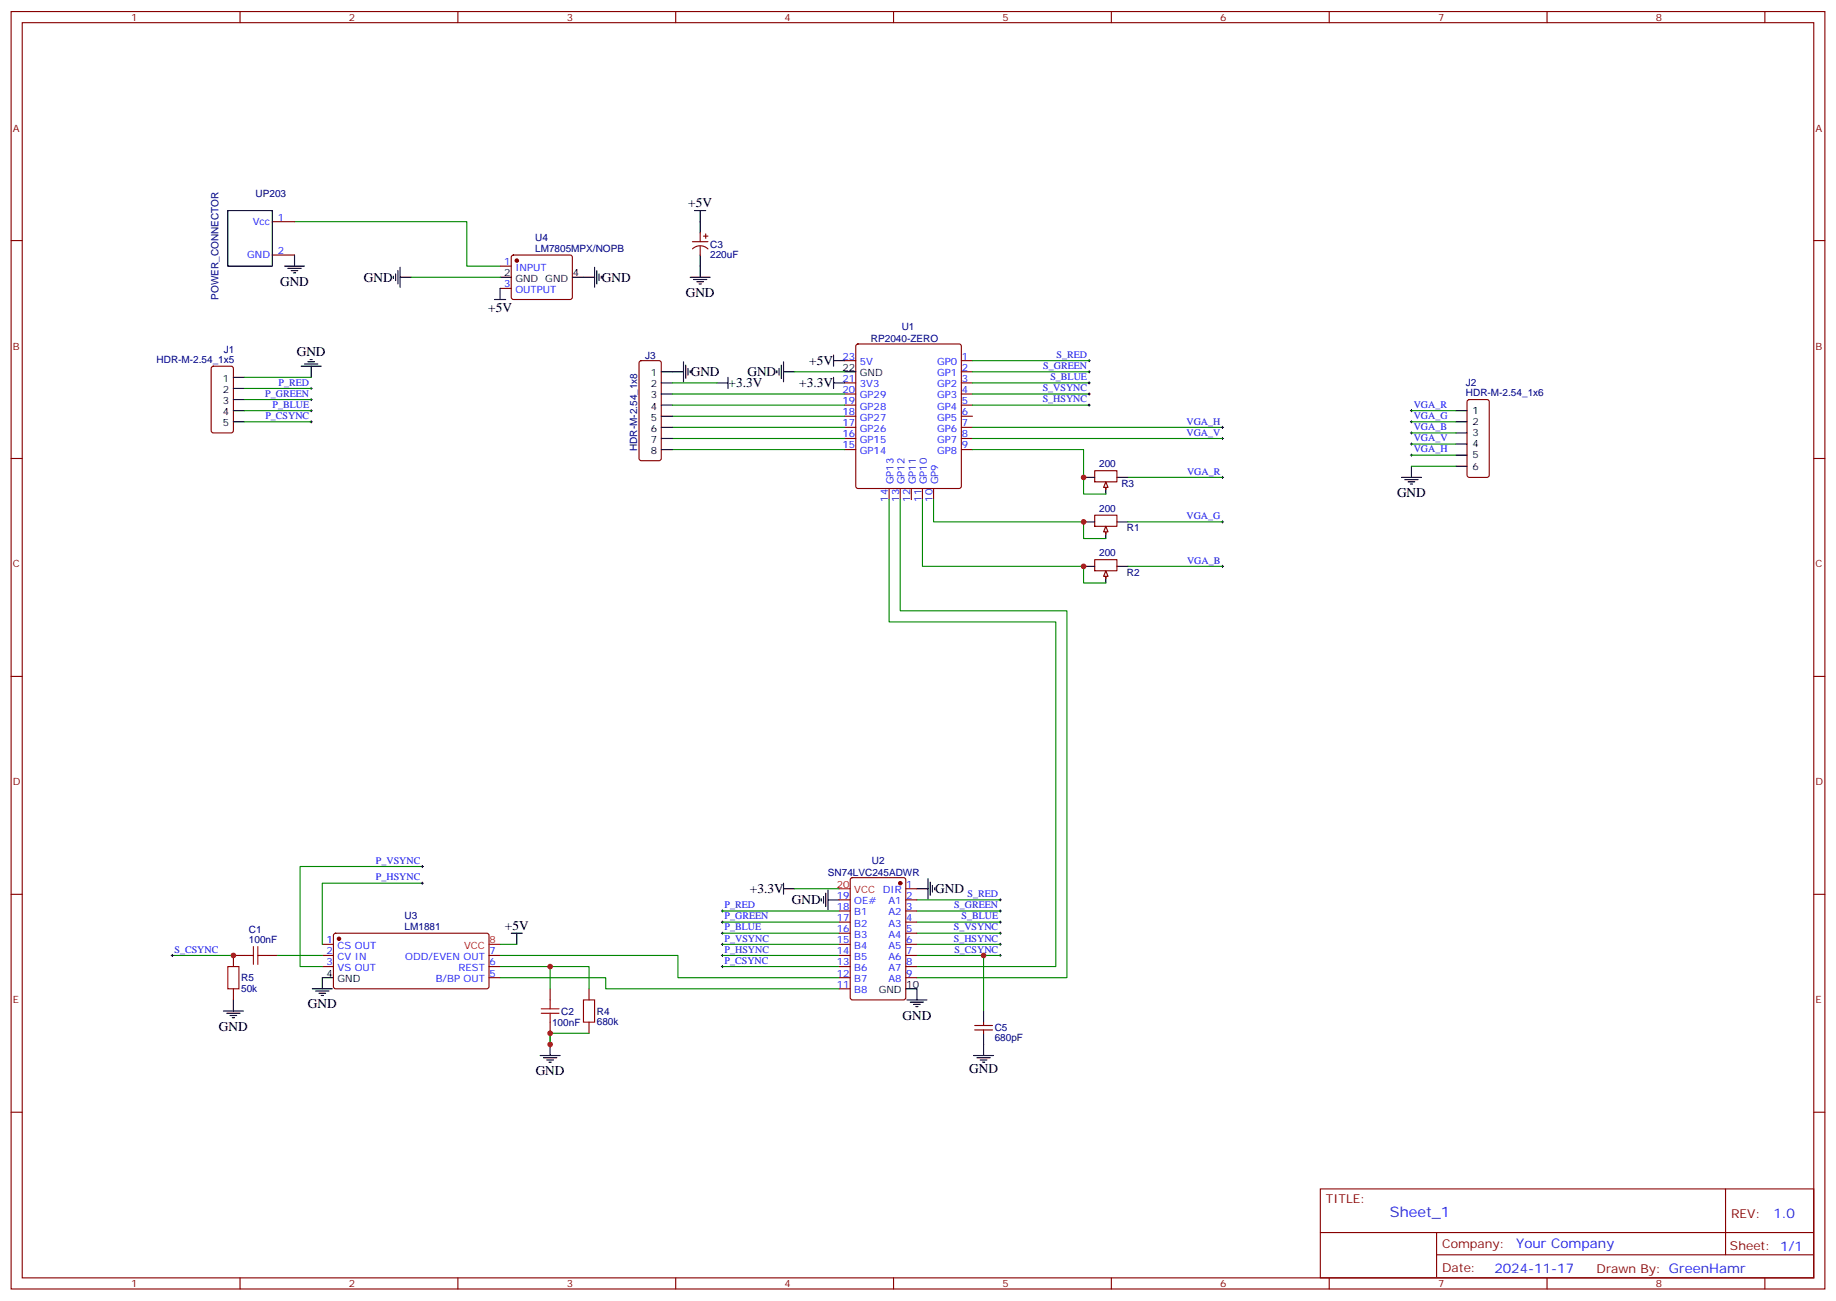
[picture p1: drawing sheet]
<svg xmlns="http://www.w3.org/2000/svg" width="583mm" height="413mm" viewBox="0 0 583 413" stroke-linecap="round" stroke-linejoin="round" font-family="sans-serif">
<g fill="none" stroke="#870000" stroke-width=".35">
<path d="M3.5 3.7h575.8v405.3h-575.8zM7.1 7.2h568.6v398.3h-568.6zM76.2 3.7v3.5M145.3 3.7v3.5M214.5 3.7v3.5M283.6 3.7v3.5M352.8 3.7v3.5M421.9 3.7v3.5M491.1 3.7v3.5M560.2 3.7v3.5M3.5 76.3h3.6M575.7 76.3h3.6"/>
<path d="M67.3 116.4l.4-.2h5.7l.6 .4 .1 20.1-.5 .6-5.9 .1-.6-.5-.1-20zM268.1 114.4h3.5M271.9 109.4l.4-.3h32.1l.5 .3 .3 .5v44.4l-.3 .5-.5 .2h-32.1l-.5-.2-.2-.5v-44.4zM305.2 114.4h3.5M305.2 118h3.5M268.1 121.5h3.5M268.1 125h3.5M268.1 128.6h3.5M268.1 132.1h3.5M268.1 135.6h3.5M268.1 139.1h3.5M305.2 121.5h3.5"/>
<path d="M305.2 125h3.5M305.2 128.6h3.5M305.2 132.1h3.5M305.2 135.6h3.5M305.2 139.1h3.5M465.9 127l.5-.2h5.6l.7 .4v23.6l-.4 .6-5.9 .1-.7-.5v-23.5zM3.5 145.5h3.6M268.1 142.7h3.5M282.2 155v3.5M285.8 155v3.5M289.3 155v3.5M292.8 155v3.5"/>
<path d="M296.3 155v3.5M305.2 142.7h3.5M347.5 149.4h7v3.5h-7zM351 153.6v1.8M575.7 145.5h3.6M3.5 214.6h3.6M575.7 214.6h3.6M3.5 283.8h3.6M575.7 283.8h3.6M3.5 352.9h3.6M575.7 352.9h3.6M419.1 377.3h156.6v28.2h-156.6z"/>
<path d="M547.7 377.3v20.9M419.1 391.1h156.5M456 398.2h119.6M456 391.1v14.1M76.2 405.5v3.5M145.3 405.5v3.5M214.5 405.5v3.5M283.6 405.5v3.5M352.8 405.5v3.5M421.9 405.5v3.5M491.1 405.5v3.5M560.2 405.5v3.5"/>
</g>
<g fill="none" stroke="#000" stroke-width=".35">
<path d="M74.1 119.7h3.5M95.6 116.2h6.4M96.7 115.5h4.2M97.7 114.8h2.1M98.4 114.1h.7M98.8 116.2v3.5M268.1 118h3.5M74.1 130.3h3.5M74.1 133.8h3.5M74.1 123.3h3.5M74.1 126.8h3.5M462.1 130.3h3.6"/>
<path d="M462.1 133.8h3.6M462.1 137.4h3.6M344 151.5h3.5M351 153.2v3.6M354.5 151.5h3.6M444.9 151.5h6.3M445.9 152.2h4.2M447 152.9h2.1M447.7 153.6h.7M448 148v3.5M462.1 140.9h3.6M462.1 144.4h3.6"/>
<path d="M462.1 148h3.6M248.7 282h3.5M248.7 280.2v3.6"/>
</g>
<g fill="none" stroke="#000" stroke-width=".32">
<path d="M447.7 130.3h.7M447.7 133.8h.7M447.7 137.4h.7M448 130v.7M448 133.5v.7M448 137v.7M387.7 151.5h.7M388.1 151.1v.7M447.7 140.9h.7M447.7 144.4h.7M448 140.5v.8M448 144.1v.7"/>
<path d="M387.7 165.6h.7M387.7 179.7h.7M388.1 165.2v.7M388.1 179.4v.7"/>
</g>
<path d="M77.6 119.7h21.2M448 130.3h14.1M448 133.8h14.1M448 137.4h14.1M448 140.9h14.1M448 144.4h14.1M448 148h14.1" fill="none" stroke="#008700" stroke-width=".35"/>
<path d="M351 152.9l.7 1.8h-1.4z" fill="#f0f0f0" stroke="#870000" stroke-width=".35"/>
<path d="M344 165.6h3.5M351 167.4v3.5M354.5 165.6h3.6" fill="none" stroke="#000" stroke-width=".35"/>
<path d="M347.5 163.5h7v3.5h-7zM351 167.7v1.8" fill="none" stroke="#870000" stroke-width=".35"/>
<path d="M351 167l.7 1.8h-1.4z" fill="#f0f0f0" stroke="#870000" stroke-width=".35"/>
<path d="M344 179.7h3.5M354.5 179.7h3.6M351 181.5v3.5" fill="none" stroke="#000" stroke-width=".35"/>
<path d="M347.5 177.6h7v3.5h-7zM351 181.8v1.8" fill="none" stroke="#870000" stroke-width=".35"/>
<path d="M351 181.1l.7 1.8h-1.4z" fill="#f0f0f0" stroke="#870000" stroke-width=".35"/>
<g fill="none" stroke="#000" stroke-width=".32">
<path d="M345.4 114.4h.7M345.4 118h.7M345.7 114.1v.7M345.7 117.6v.7M98.4 123.3h.7M98.4 126.8h.7M98.4 130.3h.7M98.4 133.8h.7M98.8 122.9v.7M98.8 126.4v.7M98.8 130v.7M98.8 133.5v.7"/>
<path d="M345.4 128.6h.7M345.4 125h.7M345.4 121.5h.7M345.7 121.1v.7M345.7 124.7v.7M345.7 128.2v.7M387.7 135.6h.7M387.7 139.1h.7M388.1 135.3v.7M388.1 138.8v.7M133.7 275h.7M134.1 274.6v.7"/>
<path d="M134.1 279.9v.7M133.7 280.2h.7M229 289.1h.7M229 292.6h.7M229 296.1h.7M229 299.6h.7M229.3 288.7v.7M229.3 292.2v.7M229.3 295.8v.7M229.3 299.3v.7M317.1 285.5h.8M317.1 289.1h.8"/>
<path d="M317.1 292.6h.8M317.1 296.1h.8M317.1 299.6h.8M317.5 285.2v.7M317.5 288.7v.7M317.5 292.2v.7M317.5 295.8v.7M317.5 299.3v.7M54.3 303.2h.7M54.7 302.8v.7M229 303.2h.7M229 306.7h.7"/>
<path d="M229.3 302.8v.7M229.3 306.4v.7M317.1 303.2h.8M317.5 302.8v.7"/>
</g>
<g fill="none" stroke="#008700" stroke-width=".35">
<path d="M93.5 70.3h54.7v14.2h10.5M130.5 88h28.2M252.2 118h15.9M308.7 114.4h37M308.7 118h37M77.6 123.3h21.2M77.6 126.8h21.2M77.6 130.3h21.2M77.6 133.8h21.2M213.4 121.5h14.1M213.4 125h54.7M213.4 128.6h54.7"/>
<path d="M213.4 135.6h54.7M213.4 139.1h54.7M213.4 132.1h54.7M308.7 121.5h37M308.7 125h37M308.7 128.6h37M308.7 135.6h79.4M308.7 139.1h79.4M213.4 142.7h54.7M282.2 158.5v38.8h52.9v109.4h-44.1M285.8 158.5v35.3h52.9v116.4h-47.7M292.8 158.5v21.2h51.2v5.3h7"/>
<path d="M296.3 158.5v7.1h47.7v5.3h7M308.7 142.7h35.3v14.1h7M358.1 151.5h30M358.1 165.6h30M358.1 179.7h30M134.1 275h-38.9v31.7h7.1M134.1 280.2h-31.8v19.4M158.7 299.6h5.3M229.3 299.6h37M229.3 296.1h37M229.3 292.6h37M229.3 289.1h37"/>
<path d="M252.2 282h14.1M291 299.6h26.5M291 296.1h26.5M291 292.6h26.5M291 289.1h26.5M291 285.5h26.5M54.7 303.2h19.4M88.2 303.2h14.1M158.7 306.7h28.3v7.1M158.7 303.2h56.5v7h51.1M158.7 310.2h33.6v3.6h74M174.6 306.7v7.1"/>
<path d="M229.3 303.2h37M229.3 306.7h37M291 303.2h26.5M312.2 303.2v17.6M174.6 327.9v3.5v-3.5h12.4"/>
</g>
<g fill="none" stroke="#000" stroke-width=".35">
<path d="M72.3 66.8h14.1v17.7h-14.1zM220.5 66.8h3.5M222.2 66.8v7.1M90.3 84.5h6.4M91.4 85.2h4.2M92.4 85.9h2.1M93.1 86.6h.7M93.5 80.9v3.6M124.9 87.6v.7M125.6 86.9v2.1M126.3 85.9v4.2M127 88h3.5"/>
<path d="M127 84.8v6.4M157 95h3.5M158.7 88h3.6M158.7 91.5v3.5M181.7 88h7M188.7 84.8v6.4M189.4 85.9v4.2M190.1 86.9v2.1M190.9 87.6v.7M219.1 88h6.3M220.1 88.7h4.3M221.2 89.4h2.1"/>
<path d="M221.9 90.1h.7M222.2 80.9v7.1M209.9 118h7.1M217 114.8v6.3M217.7 115.9v4.2M218.4 116.9v2.1M219.1 117.6v.7M231.1 119.7v3.6M246.6 117.6v.7M247.3 116.9v2.1M248 115.9v4.2M248.7 118h3.5"/>
<path d="M248.7 114.8v6.3M264.6 114.4h3.5M264.6 112.7v3.5M264.6 119.7v3.6M209.9 121.5h3.5M209.9 125h3.5M209.9 128.6h3.5M209.9 132.1h3.5M209.9 135.6h3.5M209.9 139.1h3.5M227.5 121.5h3.6M264.6 121.5h3.5"/>
<path d="M209.9 142.7h3.5M294.6 278.8v6.4M295.3 279.9v4.2M162.3 296.1h3.5M164 296.1v3.5M260.7 285.2v.7M261.4 284.5v2.1M262.1 283.4v4.3M262.8 285.5h3.5M262.8 282.4v6.3M291 282h3.6M296 281v2.1"/>
<path d="M296.7 281.7v.7M74.1 317.3v3.5M99.1 313.8h6.4M100.2 314.5h4.2M101.2 315.2h2.2M102 315.9h.7M105.8 310.2h-3.5v3.6M287.5 313.8h3.5v3.5M287.9 317.3h6.3M288.9 318h4.3M290 318.7h2.1M290.7 319.4h.7"/>
<path d="M70.9 320.8h6.4M72 321.5h4.2M73 322.2h2.1M73.7 322.9h.7M171.4 334.9h6.4M172.5 335.6h4.2M173.6 336.3h2.1M174.3 337h.7M174.6 331.4v3.5M309 334.9h6.4M310.1 335.6h4.2M311.1 336.3h2.2"/>
<path d="M311.9 337h.7M312.2 320.8v3.5M312.2 327.9v7"/>
</g>
<path d="M155.2 299.6h3.5M266.3 282h3.6" fill="none" stroke="#f00" stroke-width=".35"/>
<g fill="none" stroke="#870000" stroke-width=".35">
<path d="M86.4 70.3h7.1M219.8 76.7h4.9M219.8 79a3.5 3.5 0 0 1 4.9 0M222.2 73.9v2.8M222.2 78.1v2.8M223.3 74.9h1.4M224 74.2v1.4M86.4 80.9h7.1M158.7 84.5h3.6M158.7 91.5h3.6M162.5 81.1l.5-.2h18l.5 .2 .2 .5-.1 13-.6 .4h-18.3l-.4-.7v-12.7zM203.1 114.6l.5-.2h5.6l.5 .2 .2 .5v30.4l-.2 .5-.5 .2h-5.6l-.5-.2-.3-.5v-30.4z"/>
<path d="M270.1 278.7l.5-.2h16.2l.7 .4v37.7l-.4 .6-16.5 .1-.7-.5v-37.6zM102.3 299.6h3.5M106.1 296.3l.4-.2 48.3 .1 .4 .6v16.5l-.7 .5-48.2-.1-.5-.6v-16.3zM266.3 299.6h3.6M266.3 285.5h3.6M266.3 289.1h3.6M266.3 292.6h3.6M266.3 296.1h3.6M287.5 299.6h3.5M287.5 282h3.5M287.5 285.5h3.5M287.5 289.1h3.5"/>
<path d="M287.5 292.6h3.5M287.5 296.1h3.5M74.1 313.8v3.5M77.6 303.2h-3.5v3.5M84.7 303.2h3.5M102.3 303.2h3.5M102.3 306.7h3.5M155.2 303.2h3.5M155.2 306.7h3.5M155.2 310.2h3.5M174.6 313.8v3.5M187 313.8v3.5"/>
<path d="M266.3 303.2h3.6M266.3 306.7h3.6M266.3 310.2h3.6M266.3 313.8h3.6M287.5 303.2h3.5M287.5 306.7h3.5M287.5 310.2h3.5M174.6 324.3v3.6M187 324.3v3.6M309.4 326.8h5.6M309.4 325.4h5.6M312.2 324.3v1.1"/>
<path d="M312.2 326.8v1.1"/>
</g>
<g fill="#870000" stroke="#870000" stroke-width=".35">
<circle cx="107.6" cy="297.9" r=".53"/>
<circle cx="285.7" cy="280.2" r=".53"/>
<circle cx="164" cy="82.7" r=".53"/>
</g>
<path d="M72.3 306.7h3.5v7.1h-3.5zM77.6 303.2h2.8M80.4 300.4v5.6M81.8 303.2h2.9M81.8 300.4v5.6M174.6 317.3v2.8M185.2 317.3h3.5v7h-3.5zM171.8 321.5h5.6M171.8 320.1h5.6M174.6 321.5v2.8" fill="none" stroke="#a10000" stroke-width=".35"/>
<g fill="#c00">
<circle cx="74.1" cy="303.2" r=".88"/>
<circle cx="174.6" cy="331.4" r=".88"/>
<circle cx="174.6" cy="327.9" r=".88"/>
<circle cx="174.6" cy="306.7" r=".88"/>
<circle cx="344" cy="151.5" r=".88"/>
<circle cx="344" cy="165.6" r=".88"/>
<circle cx="344" cy="179.7" r=".88"/>
<circle cx="312.2" cy="303.2" r=".88"/>
</g>
<text font-size="4.6" fill="#00f" x="441.2" y="386.3">Sheet_1</text>
<g font-size="4.2">
<text x="218.5" y="65.6">+5V</text>
<text x="115.5" y="89.5">GND</text>
<text x="191" y="89.5">GND</text>
<text x="88.9" y="90.7">GND</text>
<text x="217.7" y="94.2">GND</text>
<text x="155" y="99.2">+5V</text>
<text x="94.2" y="112.9">GND</text>
<text x="219.3" y="119.4">GND</text>
<text x="237.2" y="119.4">GND</text>
<text x="256.8" y="115.9">+5V</text>
<text x="231.2" y="122.9">+3.3V</text>
<text x="253.7" y="122.9">+3.3V</text>
<text x="443.4" y="157.7">GND</text>
<text x="238" y="283.4">+3.3V</text>
<text x="251.4" y="286.9">GND</text>
<text x="296.9" y="283.4">GND</text>
<text x="160.3" y="295">+5V</text>
<text x="97.7" y="320">GND</text>
<text x="286.5" y="323.5">GND</text>
<text x="69.5" y="327">GND</text>
<text x="170" y="341.2">GND</text>
<text x="307.6" y="340.6">GND</text>
</g>
<g font-size="4.2" fill="#00f">
<text x="562.9" y="386.5">1.0</text>
<text x="481.3" y="396.1">Your Company</text>
<text x="474.4" y="403.9">2024-11-17</text>
</g>
<g font-size="3.9" fill="#800">
<text x="420.9" y="381.8">TITLE:</text>
<text x="549.5" y="386.5">REV:</text>
<text x="457.8" y="396">Company:</text>
<text x="549.1" y="396.7">Sheet: 1/1</text>
<text x="457.8" y="403.7">Date:</text>
<text x="506.8" y="403.8">Drawn By: GreenHamr</text>
</g>
<g font-size="3.2" fill="#800">
<text x="41.6" y="6.7">1</text>
<text x="110.8" y="6.7">2</text>
<text x="179.9" y="6.7">3</text>
<text x="249.1" y="6.7">4</text>
<text x="318.2" y="6.7">5</text>
<text x="387.3" y="6.7">6</text>
<text x="456.5" y="6.7">7</text>
<text x="525.6" y="6.7">8</text>
<text x="4.1" y="41.8">A</text>
<text x="576.3" y="41.8">A</text>
<text x="4.1" y="110.9">B</text>
<text x="576.3" y="110.9">B</text>
<text x="4.1" y="180.1">C</text>
<text x="576.3" y="180.1">C</text>
<text x="4.1" y="249.2">D</text>
<text x="576.3" y="249.2">D</text>
<text x="4.1" y="318.3">E</text>
<text x="576.3" y="318.3">E</text>
<text x="41.6" y="408.5">1</text>
<text x="110.8" y="408.5">2</text>
<text x="179.9" y="408.5">3</text>
<text x="249.1" y="408.5">4</text>
<text x="318.2" y="408.5">5</text>
<text x="387.3" y="408.5">6</text>
<text x="456.5" y="408.5">7</text>
<text x="525.6" y="408.5">8</text>
</g>
<g font-size="3.2" fill="#000080">
<text x="81.1" y="62.6">UP203</text>
<text x="169.9" y="76.6">U4</text>
<text x="169.9" y="79.9">LM7805MPX/NOPB</text>
<text x="225.4" y="81.8">220uF</text>
<text x="225.4" y="78.6">C3</text>
<text x="69.4" y="95.1" transform="rotate(-90 69.4 95.1)">POWER_CONNECTOR</text>
<text x="286.2" y="104.8">U1</text>
<text x="71.1" y="112">J1</text>
<text x="204.8" y="113.8">J3</text>
<text x="276.4" y="108.5">RP2040-ZERO</text>
<text x="49.7" y="115.1">HDR-M-2.54_1x5</text>
<text x="465.3" y="125.7">HDR-M-2.54_1x6</text>
<text x="465.3" y="122.5">J2</text>
<text x="202.3" y="143.1" transform="rotate(-90 202.3 143.1)">HDR-M-2.54_1x8</text>
<text x="348.9" y="148.3">200</text>
<text x="356" y="154.4">R3</text>
<text x="348.9" y="162.4">200</text>
<text x="357.7" y="168.5">R1</text>
<text x="348.9" y="176.5">200</text>
<text x="357.7" y="182.6">R2</text>
<text x="276.7" y="274.1">U2</text>
<text x="262.8" y="277.9">SN74LVC245ADWR</text>
<text x="128.4" y="291.8">U3</text>
<text x="79" y="299.3">100nF</text>
<text x="79" y="296">C1</text>
<text x="128.4" y="295.1">LM1881</text>
<text x="76.6" y="311.4">R5</text>
<text x="76.6" y="314.7">50k</text>
<text x="178.2" y="322">C2</text>
<text x="189.4" y="322">R4</text>
<text x="175.2" y="325.5">100nF</text>
<text x="189.4" y="325.3">680k</text>
<text x="315.7" y="327.3">C5</text>
<text x="315.7" y="330.4">680pF</text>
</g>
<g font-size="3.2" fill="#00f">
<text x="80.3" y="71.4">Vcc</text>
<text x="88.2" y="70">1</text>
<text x="78.4" y="82">GND</text>
<text x="88.2" y="80.6">2</text>
<text x="160.1" y="84.1">1</text>
<text x="163.6" y="85.9">INPUT</text>
<text x="160.1" y="91.2">3</text>
<text x="163.6" y="92.9">OUTPUT</text>
<text x="335.4" y="113.6">S_RED</text>
<text x="267.4" y="114.1">23</text>
<text x="272.9" y="115.9">5V</text>
<text x="297.5" y="115.9">GP0</text>
<text x="297.5" y="119.4">GP1</text>
<text x="305.3" y="114.1">1</text>
<text x="305.3" y="117.6">2</text>
<text x="331.1" y="117.1">S_GREEN</text>
<text x="84.2" y="125.9">P_GREEN</text>
<text x="88.4" y="122.4">P_RED</text>
<text x="267.4" y="124.7">20</text>
<text x="267.4" y="121.1">21</text>
<text x="272.9" y="122.9">3V3</text>
<text x="297.5" y="122.9">GP2</text>
<text x="305.3" y="121.1">3</text>
<text x="305.3" y="124.7">4</text>
<text x="331" y="124.1">S_VSYNC</text>
<text x="333.4" y="120.6">S_BLUE</text>
<text x="86.5" y="129.4">P_BLUE</text>
<text x="267.4" y="131.7">18</text>
<text x="267.4" y="128.2">19</text>
<text x="272.9" y="130">GP28</text>
<text x="272.9" y="126.4">GP29</text>
<text x="297.5" y="126.4">GP3</text>
<text x="297.5" y="130">GP4</text>
<text x="305.3" y="128.2">5</text>
<text x="305.3" y="131.7">6</text>
<text x="331" y="127.7">S_HSYNC</text>
<text x="448.7" y="129.4">VGA_R</text>
<text x="84.2" y="133">P_CSYNC</text>
<text x="267.4" y="135.3">17</text>
<text x="272.9" y="137">GP26</text>
<text x="272.9" y="133.5">GP27</text>
<text x="297.5" y="133.5">GP5</text>
<text x="297.5" y="137">GP6</text>
<text x="305.3" y="135.3">7</text>
<text x="376.6" y="134.7">VGA_H</text>
<text x="448.7" y="133">VGA_G</text>
<text x="448.7" y="136.5">VGA_B</text>
<text x="267.4" y="142.3">15</text>
<text x="267.4" y="138.8">16</text>
<text x="272.9" y="140.5">GP15</text>
<text x="297.5" y="140.5">GP7</text>
<text x="305.3" y="138.8">8</text>
<text x="305.3" y="142.3">9</text>
<text x="376.6" y="138.3">VGA_V</text>
<text x="448.7" y="140">VGA_V</text>
<text x="448.7" y="143.5">VGA_H</text>
<text x="272.9" y="144.1">GP14</text>
<text x="297.5" y="144.1">GP8</text>
<text x="283.6" y="153.7" transform="rotate(-90 283.6 153.7)">GP13</text>
<text x="287.2" y="153.7" transform="rotate(-90 287.2 153.7)">GP12</text>
<text x="290.7" y="153.7" transform="rotate(-90 290.7 153.7)">GP11</text>
<text x="294.2" y="153.7" transform="rotate(-90 294.2 153.7)">GP10</text>
<text x="297.7" y="153.7" transform="rotate(-90 297.7 153.7)">GP9</text>
<text x="376.8" y="150.6">VGA_R</text>
<text x="281.9" y="159.2" transform="rotate(-90 281.9 159.2)">14</text>
<text x="285.4" y="159.2" transform="rotate(-90 285.4 159.2)">13</text>
<text x="288.9" y="159.2" transform="rotate(-90 288.9 159.2)">12</text>
<text x="292.5" y="159.2" transform="rotate(-90 292.5 159.2)">11</text>
<text x="296" y="159.2" transform="rotate(-90 296 159.2)">10</text>
<text x="376.6" y="164.7">VGA_G</text>
<text x="376.8" y="178.8">VGA_B</text>
<text x="119.3" y="274.1">P_VSYNC</text>
<text x="119.3" y="279.4">P_HSYNC</text>
<text x="287.7" y="281.7">1</text>
<text x="265.7" y="285.2">19</text>
<text x="271.2" y="286.9">OE#</text>
<text x="280.2" y="283.4">DIR</text>
<text x="282" y="286.9">A1</text>
<text x="287.7" y="285.2">2</text>
<text x="307.1" y="284.7">S_RED</text>
<text x="230" y="291.7">P_GREEN</text>
<text x="230" y="288.2">P_RED</text>
<text x="265.7" y="292.2">17</text>
<text x="265.7" y="288.7">18</text>
<text x="271.2" y="290.5">B1</text>
<text x="282" y="290.5">A2</text>
<text x="287.7" y="288.7">3</text>
<text x="287.7" y="292.2">4</text>
<text x="302.9" y="288.2">S_GREEN</text>
<text x="305.2" y="291.7">S_BLUE</text>
<text x="103.6" y="299.3">1</text>
<text x="230" y="298.8">P_VSYNC</text>
<text x="230" y="295.2">P_BLUE</text>
<text x="265.7" y="299.3">15</text>
<text x="265.7" y="295.8">16</text>
<text x="271.2" y="297.5">B3</text>
<text x="271.2" y="294">B2</text>
<text x="282" y="294">A3</text>
<text x="282" y="297.5">A4</text>
<text x="287.7" y="295.8">5</text>
<text x="287.7" y="299.3">6</text>
<text x="302.8" y="295.2">S_VSYNC</text>
<text x="302.8" y="298.8">S_HSYNC</text>
<text x="55.4" y="302.3">S_CSYNC</text>
<text x="103.6" y="302.8">2</text>
<text x="107.1" y="304.6">CV IN</text>
<text x="107.1" y="301.1">CS OUT</text>
<text x="128.6" y="304.6">ODD/EVEN OUT</text>
<text x="155.4" y="302.8">7</text>
<text x="230" y="302.3">P_HSYNC</text>
<text x="230" y="305.8">P_CSYNC</text>
<text x="265.7" y="302.8">14</text>
<text x="271.2" y="304.6">B5</text>
<text x="271.2" y="301.1">B4</text>
<text x="282" y="301.1">A5</text>
<text x="282" y="304.6">A6</text>
<text x="287.7" y="302.8">7</text>
<text x="303" y="302.3">S_CSYNC</text>
<text x="103.6" y="306.4">3</text>
<text x="107.1" y="308.1">VS OUT</text>
<text x="138.3" y="311.6">B/BP OUT</text>
<text x="145.6" y="308.1">REST</text>
<text x="155.4" y="306.4">6</text>
<text x="155.4" y="309.9">5</text>
<text x="265.7" y="309.9">12</text>
<text x="265.7" y="306.4">13</text>
<text x="271.2" y="311.6">B7</text>
<text x="271.2" y="308.1">B6</text>
<text x="282" y="308.1">A7</text>
<text x="282" y="311.6">A8</text>
<text x="287.7" y="306.4">8</text>
<text x="287.7" y="309.9">9</text>
<text x="265.7" y="313.4">11</text>
<text x="271.2" y="315.2">B8</text>
</g>
<g font-size="3.2">
<text x="160.1" y="87.6">2</text>
<text x="163.6" y="89.4">GND</text>
<text x="173.1" y="89.4">GND</text>
<text x="181.9" y="87.6">4</text>
<text x="206.6" y="119.4">1</text>
<text x="267.4" y="117.6">22</text>
<text x="272.9" y="119.4">GND</text>
<text x="70.8" y="121.1">1</text>
<text x="70.8" y="124.7">2</text>
<text x="206.6" y="122.9">2</text>
<text x="70.8" y="128.2">3</text>
<text x="70.8" y="131.7">4</text>
<text x="206.6" y="126.4">3</text>
<text x="206.6" y="130">4</text>
<text x="467.4" y="131.4">1</text>
<text x="70.8" y="135.3">5</text>
<text x="206.6" y="133.5">5</text>
<text x="206.6" y="137">6</text>
<text x="467.4" y="134.9">2</text>
<text x="206.6" y="140.5">7</text>
<text x="467.4" y="138.4">3</text>
<text x="467.4" y="142">4</text>
<text x="206.6" y="144.1">8</text>
<text x="467.4" y="145.5">5</text>
<text x="467.4" y="149">6</text>
<text x="103.6" y="309.9">4</text>
<text x="107.1" y="311.6">GND</text>
<text x="278.9" y="315.2">GND</text>
<text x="287.7" y="313.4">10</text>
</g>
<g font-size="3.2" fill="#f00">
<text x="265.7" y="281.7">20</text>
<text x="271.2" y="283.4">VCC</text>
<text x="155.4" y="299.3">8</text>
<text x="147.3" y="301.1">VCC</text>
</g>
</svg>
